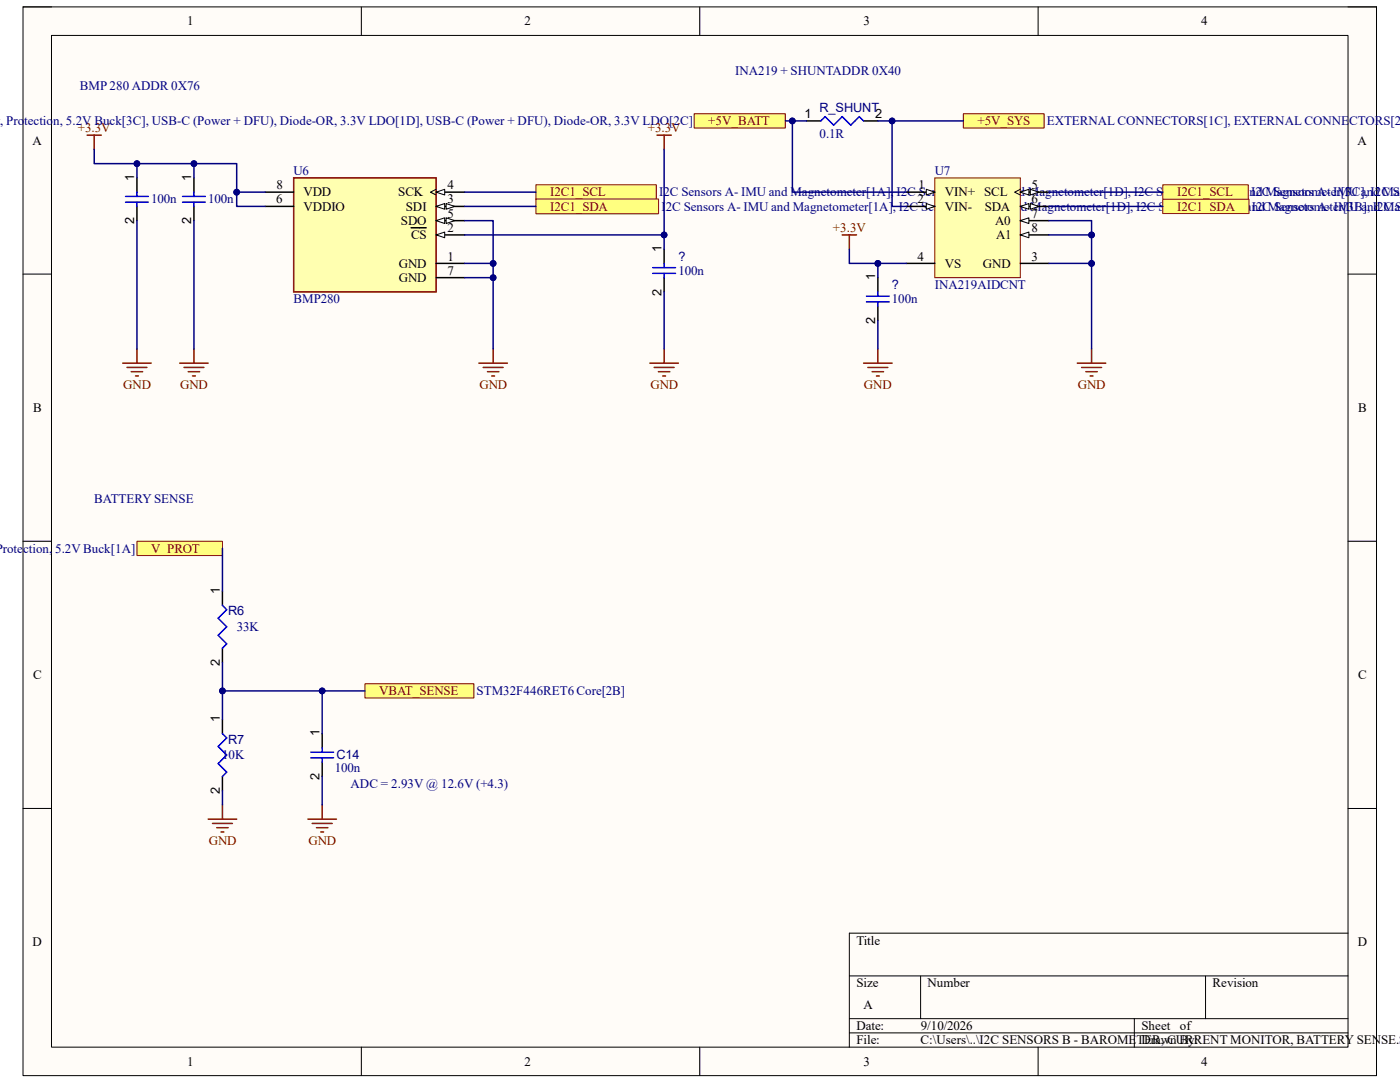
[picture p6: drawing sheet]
<svg xmlns="http://www.w3.org/2000/svg" width="279mm" height="216mm" viewBox="0 0 279 216" stroke-linecap="round" stroke-linejoin="round" font-family="sans-serif">
<path d="M4.6 1.4h270.1v213.2h-270.1z" fill-rule="evenodd" fill="#fffcf8"/>
<path d="M4.6 1.4h270.1v213.2h-270.1z" fill="none" stroke="#000" stroke-width=".2"/>
<path d="M10.3 7.1h258.7v201.8h-258.7z" fill-rule="evenodd" fill="#fffcf8"/>
<g fill="none" stroke="#000" stroke-width=".2">
<path d="M4.6 1.4h5.7M10.3 7.1h258.7v201.8h-258.7zM72.1 1.4v5.7M139.6 1.4v5.7M207.2 1.4v5.7M269 1.4h5.7v5.7M4.6 54.7h5.7M269 54.7h5.7M4.6 108h5.7M269 108h5.7M4.6 161.3h5.7M269 161.3h5.7"/>
<path d="M169.5 194.7h99.5M183.7 194.7v8.6M240.6 194.7v8.6M269 186.2h-99.5v22.7M72.1 208.9v5.7M139.6 208.9v5.7M169.5 203.3h99.5M169.5 206.1h99.5M207.2 208.9v5.7M226.4 203.3v5.6M274.7 208.9v5.7"/>
</g>
<path d="M58.6 35.5h28.4v22.7h-28.4z" fill-rule="evenodd" fill="#ffffb0"/>
<path d="M58.6 35.5h28.4v22.7h-28.4z" fill="none" stroke="#800000" stroke-width=".3"/>
<path d="M52.9 38.3h5.7M52.9 41.2h5.7M87 46.9h5.7" fill="none" stroke="#000" stroke-width=".3"/>
<path d="M87 46.9l1.8-.6v1.1z" fill="#f8fcff"/>
<path d="M87 46.9l1.8-.6v1.1z" fill="none" stroke="#000" stroke-width=".2"/>
<path d="M87 38.3h5.7M82 45.4h3.1" fill="none" stroke="#000" stroke-width=".3"/>
<path d="M87 38.3l1.8-.5v1.1z" fill="#f8fcff"/>
<path d="M87 38.3l1.8-.5v1.1zM87 37.8l-1.1 .5 1.1 .6" fill="none" stroke="#000" stroke-width=".2"/>
<path d="M87 41.2h5.7" fill="none" stroke="#000" stroke-width=".3"/>
<path d="M87 41.2l1.8-.6v1.2z" fill="#f8fcff"/>
<path d="M87 41.2l1.8-.6v1.2z" fill="none" stroke="#000" stroke-width=".2"/>
<path d="M89 40.6l1.7 .6-1.7 .6z" fill="#f8fcff"/>
<path d="M89 40.6l1.7 .6-1.7 .6z" fill="none" stroke="#000" stroke-width=".2"/>
<path d="M87 44h5.7" fill="none" stroke="#000" stroke-width=".3"/>
<path d="M87 44l1.8-.5v1.1z" fill="#f8fcff"/>
<path d="M87 44l1.8-.5v1.1z" fill="none" stroke="#000" stroke-width=".2"/>
<path d="M89 43.5l1.7 .5-1.7 .6z" fill="#f8fcff"/>
<path d="M89 43.5l1.7 .5-1.7 .6z" fill="none" stroke="#000" stroke-width=".2"/>
<path d="M87 52.6h5.7M87 55.4h5.7" fill="none" stroke="#000" stroke-width=".3"/>
<path d="M95.6 72.5h5.7M96.4 73.3h4M97.3 74.2h2.3M98.1 75h.6M98.4 69.6v2.9" fill="none" stroke="#800000" stroke-width=".3"/>
<path d="M106.9 36.9h24.1v2.9h-24.1z" fill-rule="evenodd" fill="#ffff80"/>
<path d="M106.9 36.9h24.1v2.9h-24.1z" fill="none" stroke="#800000" stroke-width=".2"/>
<path d="M106.9 39.7h24.5v3h-24.5z" fill-rule="evenodd" fill="#ffff80"/>
<path d="M106.9 39.7h24.5v3h-24.5z" fill="none" stroke="#800000" stroke-width=".2"/>
<path d="M17.4 27h2.8M18.8 27v2.8M35.9 72.5h5.6M36.7 73.3h4M37.6 74.2h2.2M38.4 75h.6M38.7 69.6v2.9" fill="none" stroke="#800000" stroke-width=".3"/>
<path d="M38.7 35.5v2.8M38.7 41.2v2.8" fill="none" stroke="#000" stroke-width=".3"/>
<path d="M36.4 39.2h4.6M38.7 38.3v.9M36.4 40.3h4.6M38.7 40.3v.9" fill="none" stroke="#00f" stroke-width=".3"/>
<path d="M186.6 35.5h17v19.9h-17z" fill-rule="evenodd" fill="#ffffb0"/>
<path d="M186.6 35.5h17v19.9h-17z" fill="none" stroke="#800000" stroke-width=".2"/>
<path d="M180.9 38.3h5.7" fill="none" stroke="#000" stroke-width=".3"/>
<path d="M184.9 37.8l1.7 .5-1.7 .6z" fill="#f8fcff"/>
<path d="M184.9 37.8l1.7 .5-1.7 .6z" fill="none" stroke="#000" stroke-width=".2"/>
<path d="M180.9 41.2h5.7" fill="none" stroke="#000" stroke-width=".3"/>
<path d="M184.9 40.6l1.7 .6-1.7 .6z" fill="#f8fcff"/>
<path d="M184.9 40.6l1.7 .6-1.7 .6z" fill="none" stroke="#000" stroke-width=".2"/>
<path d="M203.6 38.3h5.7M180.9 52.6h5.7M203.6 52.6h5.7" fill="none" stroke="#000" stroke-width=".3"/>
<path d="M203.6 38.3l1.7-.5v1.1z" fill="#f8fcff"/>
<path d="M203.6 38.3l1.7-.5v1.1z" fill="none" stroke="#000" stroke-width=".2"/>
<path d="M205.6 37.8l1.7 .5-1.7 .6z" fill="#f8fcff"/>
<path d="M203.6 37.8l-1.1 .5 1.1 .6M205.6 37.8l1.7 .5-1.7 .6z" fill="none" stroke="#000" stroke-width=".2"/>
<path d="M203.6 41.2h5.7" fill="none" stroke="#000" stroke-width=".3"/>
<path d="M203.6 41.2l1.7-.6v1.2z" fill="#f8fcff"/>
<path d="M203.6 41.2l1.7-.6v1.2z" fill="none" stroke="#000" stroke-width=".2"/>
<path d="M205.6 40.6l1.7 .6-1.7 .6z" fill="#f8fcff"/>
<path d="M205.6 40.6l1.7 .6-1.7 .6z" fill="none" stroke="#000" stroke-width=".2"/>
<path d="M203.6 44h5.7" fill="none" stroke="#000" stroke-width=".3"/>
<path d="M203.6 44l1.7-.5v1.1z" fill="#f8fcff"/>
<path d="M203.6 44l1.7-.5v1.1z" fill="none" stroke="#000" stroke-width=".2"/>
<path d="M203.6 46.9h5.7" fill="none" stroke="#000" stroke-width=".3"/>
<path d="M203.6 46.9l1.7-.6v1.1z" fill="#f8fcff"/>
<path d="M203.6 46.9l1.7-.6v1.1z" fill="none" stroke="#000" stroke-width=".2"/>
<path d="M215 72.5h5.7M215.9 73.3h3.9M216.7 74.2h2.3M217.6 75h.5M217.8 69.6v2.9" fill="none" stroke="#800000" stroke-width=".3"/>
<path d="M232.1 36.9h17v2.9h-17z" fill-rule="evenodd" fill="#ffff80"/>
<path d="M232.1 36.9h17v2.9h-17z" fill="none" stroke="#800000" stroke-width=".2"/>
<path d="M232.1 39.8h17.2v2.8h-17.2z" fill-rule="evenodd" fill="#ffff80"/>
<path d="M232.1 39.8h17.2v2.8h-17.2z" fill="none" stroke="#800000" stroke-width=".2"/>
<path d="M161 24.1h2.8M172.3 24.1h2.9M175.2 55.4v2.9M175.2 61.1v2.8" fill="none" stroke="#000" stroke-width=".3"/>
<path d="M163.8 24.1l.9-.8 1.7 1.7 1.7-1.7 1.7 1.7 1.7-1.7 .8 .8M172.9 59.1h4.6M175.2 58.3v.8M172.9 60.2h4.6M175.2 60.2v.9" fill="none" stroke="#00f" stroke-width=".3"/>
<path d="M168.1 46.9h2.8M169.5 46.9v2.8M172.3 72.5h5.7M173.2 73.3h4M174.1 74.2h2.2M174.9 75h.6M175.2 69.6v2.9" fill="none" stroke="#800000" stroke-width=".3"/>
<path d="M192.3 22.7h16.1v2.8h-16.1z" fill-rule="evenodd" fill="#ffff80"/>
<path d="M192.3 22.7h16.1v2.8h-16.1z" fill="none" stroke="#800000" stroke-width=".2"/>
<path d="M138.5 22.7h18.2v2.8h-18.2z" fill-rule="evenodd" fill="#ffff80"/>
<path d="M138.5 22.7h18.2v2.8h-18.2z" fill="none" stroke="#800000" stroke-width=".2"/>
<path d="M44.4 118v2.8M44.4 129.3v2.9M44.4 143.5v2.9M44.4 154.9v2.9M64.3 146.4v2.8M64.3 152.1v2.8" fill="none" stroke="#000" stroke-width=".3"/>
<path d="M44.4 120.8l.8 .9-1.7 1.7 1.7 1.7-1.7 1.7 1.7 1.7-.8 .8M44.4 146.4l.8 .8-1.7 1.7 1.7 1.8-1.7 1.7 1.7 1.7-.8 .8M62 151.2h4.6M62 150.1h4.6M64.3 149.2v.9M64.3 151.2v.9" fill="none" stroke="#00f" stroke-width=".3"/>
<path d="M27.3 108h17.1v2.8h-17.1z" fill-rule="evenodd" fill="#ffff80"/>
<path d="M27.3 108h17.1v2.8h-17.1z" fill="none" stroke="#800000" stroke-width=".2"/>
<path d="M41.6 163.4h5.6M42.4 164.3h4M43.3 165.2h2.2M44.1 166h.6M44.4 160.6v2.8M61.5 163.4h5.6M62.3 164.3h4M63.2 165.2h2.2M64 166h.6M64.3 160.6v2.8" fill="none" stroke="#800000" stroke-width=".3"/>
<path d="M72.8 136.4h21.8v2.9h-21.8z" fill-rule="evenodd" fill="#ffff80"/>
<path d="M72.8 136.4h21.8v2.9h-21.8z" fill="none" stroke="#800000" stroke-width=".2"/>
<path d="M24.5 72.5h5.7M25.3 73.3h4M26.2 74.2h2.3M27 75h.6M27.3 69.6v2.9" fill="none" stroke="#800000" stroke-width=".3"/>
<path d="M27.3 35.5v2.8M27.3 41.2v2.8" fill="none" stroke="#000" stroke-width=".3"/>
<path d="M25.1 39.2h4.5M27.3 38.3v.9M25.1 40.3h4.5M27.3 40.3v.9" fill="none" stroke="#00f" stroke-width=".3"/>
<path d="M92.7 55.4h5.7" fill="none" stroke="#000080" stroke-width=".3"/>
<circle cx="98.4" cy="55.4" r=".57" fill="#000080"/>
<circle cx="98.4" cy="55.4" r=".57" fill="none" stroke="#000080" stroke-width=".2"/>
<path d="M92.7 52.6h5.7v17" fill="none" stroke="#000080" stroke-width=".3"/>
<circle cx="98.4" cy="52.6" r=".57" fill="#000080"/>
<circle cx="98.4" cy="52.6" r=".57" fill="none" stroke="#000080" stroke-width=".2"/>
<circle cx="98.4" cy="55.4" r=".57" fill="#000080"/>
<circle cx="98.4" cy="55.4" r=".57" fill="none" stroke="#000080" stroke-width=".2"/>
<path d="M92.7 44h5.7v8.6" fill="none" stroke="#000080" stroke-width=".3"/>
<circle cx="98.4" cy="52.6" r=".57" fill="#000080"/>
<circle cx="98.4" cy="52.6" r=".57" fill="none" stroke="#000080" stroke-width=".2"/>
<path d="M47.2 38.3h5.7M92.7 38.3h14.2M92.7 41.2h14.2" fill="none" stroke="#000080" stroke-width=".3"/>
<circle cx="47.2" cy="38.3" r=".57" fill="#000080"/>
<circle cx="47.2" cy="38.3" r=".57" fill="none" stroke="#000080" stroke-width=".2"/>
<path d="M209.3 52.6h8.5v17" fill="none" stroke="#000080" stroke-width=".3"/>
<circle cx="217.8" cy="52.6" r=".57" fill="#000080"/>
<circle cx="217.8" cy="52.6" r=".57" fill="none" stroke="#000080" stroke-width=".2"/>
<path d="M209.3 46.9h8.5" fill="none" stroke="#000080" stroke-width=".3"/>
<circle cx="217.8" cy="46.9" r=".57" fill="#000080"/>
<circle cx="217.8" cy="46.9" r=".57" fill="none" stroke="#000080" stroke-width=".2"/>
<path d="M209.3 44h8.5v8.6" fill="none" stroke="#000080" stroke-width=".3"/>
<circle cx="217.8" cy="46.9" r=".57" fill="#000080"/>
<circle cx="217.8" cy="46.9" r=".57" fill="none" stroke="#000080" stroke-width=".2"/>
<circle cx="217.8" cy="52.6" r=".57" fill="#000080"/>
<circle cx="217.8" cy="52.6" r=".57" fill="none" stroke="#000080" stroke-width=".2"/>
<path d="M209.3 38.3h22.8M169.5 49.7v2.9h11.4M209.3 41.2h22.8" fill="none" stroke="#000080" stroke-width=".3"/>
<circle cx="175.2" cy="52.6" r=".57" fill="#000080"/>
<circle cx="175.2" cy="52.6" r=".57" fill="none" stroke="#000080" stroke-width=".2"/>
<path d="M175.2 52.6v2.8" fill="none" stroke="#000080" stroke-width=".3"/>
<circle cx="175.2" cy="52.6" r=".57" fill="#000080"/>
<circle cx="175.2" cy="52.6" r=".57" fill="none" stroke="#000080" stroke-width=".2"/>
<path d="M38.7 32.7v2.8M175.2 63.9v5.7" fill="none" stroke="#000080" stroke-width=".3"/>
<circle cx="38.7" cy="32.7" r=".57" fill="#000080"/>
<circle cx="38.7" cy="32.7" r=".57" fill="none" stroke="#000080" stroke-width=".2"/>
<path d="M18.8 29.8v2.9h28.4v8.5h5.7" fill="none" stroke="#000080" stroke-width=".3"/>
<circle cx="47.2" cy="38.3" r=".57" fill="#000080"/>
<circle cx="47.2" cy="38.3" r=".57" fill="none" stroke="#000080" stroke-width=".2"/>
<circle cx="38.7" cy="32.7" r=".57" fill="#000080"/>
<circle cx="38.7" cy="32.7" r=".57" fill="none" stroke="#000080" stroke-width=".2"/>
<circle cx="27.3" cy="32.7" r=".57" fill="#000080"/>
<circle cx="27.3" cy="32.7" r=".57" fill="none" stroke="#000080" stroke-width=".2"/>
<path d="M175.2 24.1h17.1M38.7 44v25.6" fill="none" stroke="#000080" stroke-width=".3"/>
<circle cx="178" cy="24.1" r=".57" fill="#000080"/>
<circle cx="178" cy="24.1" r=".57" fill="none" stroke="#000080" stroke-width=".2"/>
<path d="M156.7 24.1h4.3" fill="none" stroke="#000080" stroke-width=".3"/>
<circle cx="158.1" cy="24.1" r=".57" fill="#000080"/>
<circle cx="158.1" cy="24.1" r=".57" fill="none" stroke="#000080" stroke-width=".2"/>
<path d="M158.1 24.1v14.2h22.8" fill="none" stroke="#000080" stroke-width=".3"/>
<circle cx="158.1" cy="24.1" r=".57" fill="#000080"/>
<circle cx="158.1" cy="24.1" r=".57" fill="none" stroke="#000080" stroke-width=".2"/>
<path d="M178 24.1v17.1h2.9" fill="none" stroke="#000080" stroke-width=".3"/>
<circle cx="178" cy="24.1" r=".57" fill="#000080"/>
<circle cx="178" cy="24.1" r=".57" fill="none" stroke="#000080" stroke-width=".2"/>
<path d="M44.4 109.4v8.6M44.4 132.2v5.7h28.4" fill="none" stroke="#000080" stroke-width=".3"/>
<circle cx="44.4" cy="137.9" r=".57" fill="#000080"/>
<circle cx="44.4" cy="137.9" r=".57" fill="none" stroke="#000080" stroke-width=".2"/>
<circle cx="64.3" cy="137.9" r=".57" fill="#000080"/>
<circle cx="64.3" cy="137.9" r=".57" fill="none" stroke="#000080" stroke-width=".2"/>
<path d="M44.4 137.9v5.6" fill="none" stroke="#000080" stroke-width=".3"/>
<circle cx="44.4" cy="137.9" r=".57" fill="#000080"/>
<circle cx="44.4" cy="137.9" r=".57" fill="none" stroke="#000080" stroke-width=".2"/>
<path d="M64.3 137.9v8.5" fill="none" stroke="#000080" stroke-width=".3"/>
<circle cx="64.3" cy="137.9" r=".57" fill="#000080"/>
<circle cx="64.3" cy="137.9" r=".57" fill="none" stroke="#000080" stroke-width=".2"/>
<path d="M27.3 32.7v2.8M27.3 44v25.6M44.4 157.8v2.8M64.3 154.9v5.7" fill="none" stroke="#000080" stroke-width=".3"/>
<circle cx="27.3" cy="32.7" r=".57" fill="#000080"/>
<circle cx="27.3" cy="32.7" r=".57" fill="none" stroke="#000080" stroke-width=".2"/>
<path d="M131.1 27h2.9M132.5 27v2.8" fill="none" stroke="#800000" stroke-width=".3"/>
<path d="M132.5 29.8v17.1h-39.8" fill="none" stroke="#000080" stroke-width=".3"/>
<circle cx="132.5" cy="46.9" r=".57" fill="#000080"/>
<circle cx="132.5" cy="46.9" r=".57" fill="none" stroke="#000080" stroke-width=".2"/>
<path d="M132.5 49.7v2.9M132.5 55.4v2.8" fill="none" stroke="#000" stroke-width=".3"/>
<path d="M130.3 54.5h4.5M130.3 53.4h4.5M132.5 52.6v.8M132.5 54.5v.9" fill="none" stroke="#00f" stroke-width=".3"/>
<path d="M129.7 72.5h5.7M130.6 73.3h3.9M131.4 74.2h2.3M132.3 75h.5M132.5 69.6v2.9" fill="none" stroke="#800000" stroke-width=".3"/>
<path d="M132.5 46.9v2.8M132.5 58.2v11.4" fill="none" stroke="#000080" stroke-width=".3"/>
<circle cx="132.5" cy="46.9" r=".57" fill="#000080"/>
<circle cx="132.5" cy="46.9" r=".57" fill="none" stroke="#000080" stroke-width=".2"/>
<g font-size="2.6">
<text x="37.4" y="5.1">1</text>
<text x="104.7" y="5.1">2</text>
<text x="172.3" y="5.1">3</text>
<text x="239.7" y="5.1">4</text>
<text x="6.5" y="28.9">A</text>
<text x="270.9" y="28.9">A</text>
<text x="55.1" y="40.6">6</text>
<text x="55.2" y="37.8">8</text>
<text x="60.6" y="39.2">VDD</text>
<text x="79.5" y="39.2">SCK</text>
<text x="89.3" y="37.8">4</text>
<text x="89.3" y="40.6">3</text>
<text x="183.1" y="40.6">2</text>
<text x="183.3" y="37.8">1</text>
<text x="188.6" y="39.2">VIN+ SCL</text>
<text x="205.9" y="37.8">5</text>
<text x="205.9" y="40.6">6</text>
<text x="60.6" y="42">VDDIO</text>
<text x="80" y="44.9">SDO</text>
<text x="81" y="42">SDI</text>
<text x="82" y="47.7">CS</text>
<text x="89.3" y="46.3">2</text>
<text x="89.3" y="43.5">5</text>
<text x="188.6" y="42">VIN-</text>
<text x="196.5" y="42">SDA</text>
<text x="198.6" y="44.9">A0</text>
<text x="198.8" y="47.7">A1</text>
<text x="205.9" y="43.5">7</text>
<text x="205.9" y="46.3">8</text>
<text x="79.6" y="53.4">GND</text>
<text x="89.3" y="52">1</text>
<text x="183.1" y="52">4</text>
<text x="188.6" y="53.4">VS</text>
<text x="196.2" y="53.4">GND</text>
<text x="205.9" y="52">3</text>
<text x="79.6" y="56.3">GND</text>
<text x="89.3" y="54.8">7</text>
<text x="6.6" y="82.2">B</text>
<text x="271.1" y="82.2">B</text>
<text x="6.6" y="135.5">C</text>
<text x="271.1" y="135.5">C</text>
<text x="6.5" y="188.8">D</text>
<text x="170.9" y="188.5">Title</text>
<text x="271" y="188.8">D</text>
<text x="170.9" y="197">Size</text>
<text x="185.1" y="197">Number</text>
<text x="242" y="197">Revision</text>
<text x="172.3" y="201.3">A</text>
<text x="170.9" y="205.5">Date:</text>
<text x="170.9" y="208.4">File:</text>
<text x="183.7" y="208.4">C:\Users\..\I2C SENSORS B - BAROMETER, CURRENT MONITOR, BATTERY SENSE.S</text>
<text x="183.7" y="205.5">9/10/2026</text>
<text x="227.8" y="208.4">Drawn By:</text>
<text x="227.8" y="205.5">Sheet</text>
<text x="235.5" y="205.5">of</text>
<text x="37.4" y="212.6">1</text>
<text x="104.7" y="212.6">2</text>
<text x="172.3" y="212.6">3</text>
<text x="239.7" y="212.6">4</text>
</g>
<g font-size="2.6" fill="#000080">
<text x="16" y="17.9">BMP 280 ADDR 0X76</text>
<text x="146.7" y="15">INA219 + SHUNTADDR 0X40</text>
<text x="-.7" y="25">t, Protection, 5.2V Buck[3C], USB-C (Power + DFU), Diode-OR, 3.3V LDO[1D], USB-C (Power + DFU), Diode-OR, 3.3V LDO[2C]</text>
<text x="163.5" y="27.5">0.1R</text>
<text x="208.9" y="25">EXTERNAL CONNECTORS[1C], EXTERNAL CONNECTORS[2A</text>
<text x="58.6" y="34.9">U6</text>
<text x="186.6" y="34.9">U7</text>
<text x="30.2" y="40.6">100n</text>
<text x="41.5" y="40.6">100n</text>
<text x="131.5" y="39.2">I2C Sensors A- IMU and Magnetometer[1A], I2C Sensors A- IMU and Magnetometer[1D], I2C Sensors A- IMU and Magnetometer[3C], I2C SE</text>
<text x="249.7" y="39.2">I2C Sensors A- IMU and Mag</text>
<text x="132" y="42">I2C Sensors A- IMU and Magnetometer[1A], I2C Sensors A- IMU and Magnetometer[1D], I2C Sensors A- IMU and Magnetometer[3B], I2C SE</text>
<text x="249.8" y="42">I2C Sensors A- IMU and Mag</text>
<text x="135.4" y="54.8">100n</text>
<text x="186.6" y="57.7">INA219AIDCNT</text>
<text x="58.6" y="60.5">BMP280</text>
<text x="178" y="60.5">100n</text>
<text x="18.8" y="100.3">BATTERY SENSE</text>
<text x="-.9" y="110.3">Protection, 5.2V Buck[1A]</text>
<text x="47.2" y="125.9">33K</text>
<text x="95.1" y="138.7">STM32F446RET6 Core[2B]</text>
<text x="44.4" y="151.5">10K</text>
<text x="66.8" y="154.1">100n</text>
<text x="70" y="157.2">ADC = 2.93V @ 12.6V (+4.3)</text>
</g>
<g font-size="2.6" fill="#800000">
<text x="15.5" y="26.4">+3.3V</text>
<text x="129.3" y="26.4">+3.3V</text>
<text x="141.4" y="25">+5V_BATT</text>
<text x="195.1" y="25">+5V_SYS</text>
<text x="109.8" y="39.2">I2C1_SCL</text>
<text x="234.9" y="39.2">I2C1_SCL</text>
<text x="109.8" y="42">I2C1_SDA</text>
<text x="166.2" y="46.3">+3.3V</text>
<text x="234.9" y="42">I2C1_SDA</text>
<text x="24.6" y="77.6">GND</text>
<text x="35.9" y="77.6">GND</text>
<text x="95.7" y="77.6">GND</text>
<text x="129.8" y="77.6">GND</text>
<text x="172.4" y="77.6">GND</text>
<text x="215.1" y="77.6">GND</text>
<text x="30.2" y="110.3">V_PROT</text>
<text x="75.6" y="138.7">VBAT_SENSE</text>
<text x="41.7" y="168.6">GND</text>
<text x="61.6" y="168.6">GND</text>
</g>
<g font-size="2.5">
<text x="160.6" y="23.6">1</text>
<text x="174.6" y="23.6">2</text>
<text x="26.8" y="36.1" transform="rotate(-90 26.8 36.1)">1</text>
<text x="38.2" y="36.1" transform="rotate(-90 38.2 36.1)">1</text>
<text x="26.8" y="44.7" transform="rotate(-90 26.8 44.7)">2</text>
<text x="38.2" y="44.7" transform="rotate(-90 38.2 44.7)">2</text>
<text x="132" y="50.3" transform="rotate(-90 132 50.3)">1</text>
<text x="132" y="59" transform="rotate(-90 132 59)">2</text>
<text x="174.7" y="56" transform="rotate(-90 174.7 56)">1</text>
<text x="174.7" y="64.6" transform="rotate(-90 174.7 64.6)">2</text>
<text x="43.9" y="118.5" transform="rotate(-90 43.9 118.5)">1</text>
<text x="43.9" y="132.9" transform="rotate(-90 43.9 132.9)">2</text>
<text x="43.9" y="144.1" transform="rotate(-90 43.9 144.1)">1</text>
<text x="63.8" y="146.9" transform="rotate(-90 63.8 146.9)">1</text>
<text x="63.8" y="155.6" transform="rotate(-90 63.8 155.6)">2</text>
<text x="43.9" y="158.5" transform="rotate(-90 43.9 158.5)">2</text>
</g>
<g font-size="2.5" fill="#000080">
<text x="163.5" y="22.4">R_SHUNT</text>
<text x="135.4" y="52">?</text>
<text x="178" y="57.7">?</text>
<text x="45.5" y="122.8">R6</text>
<text x="45.5" y="148.4">R7</text>
<text x="67.1" y="151.5">C14</text>
</g>
</svg>
